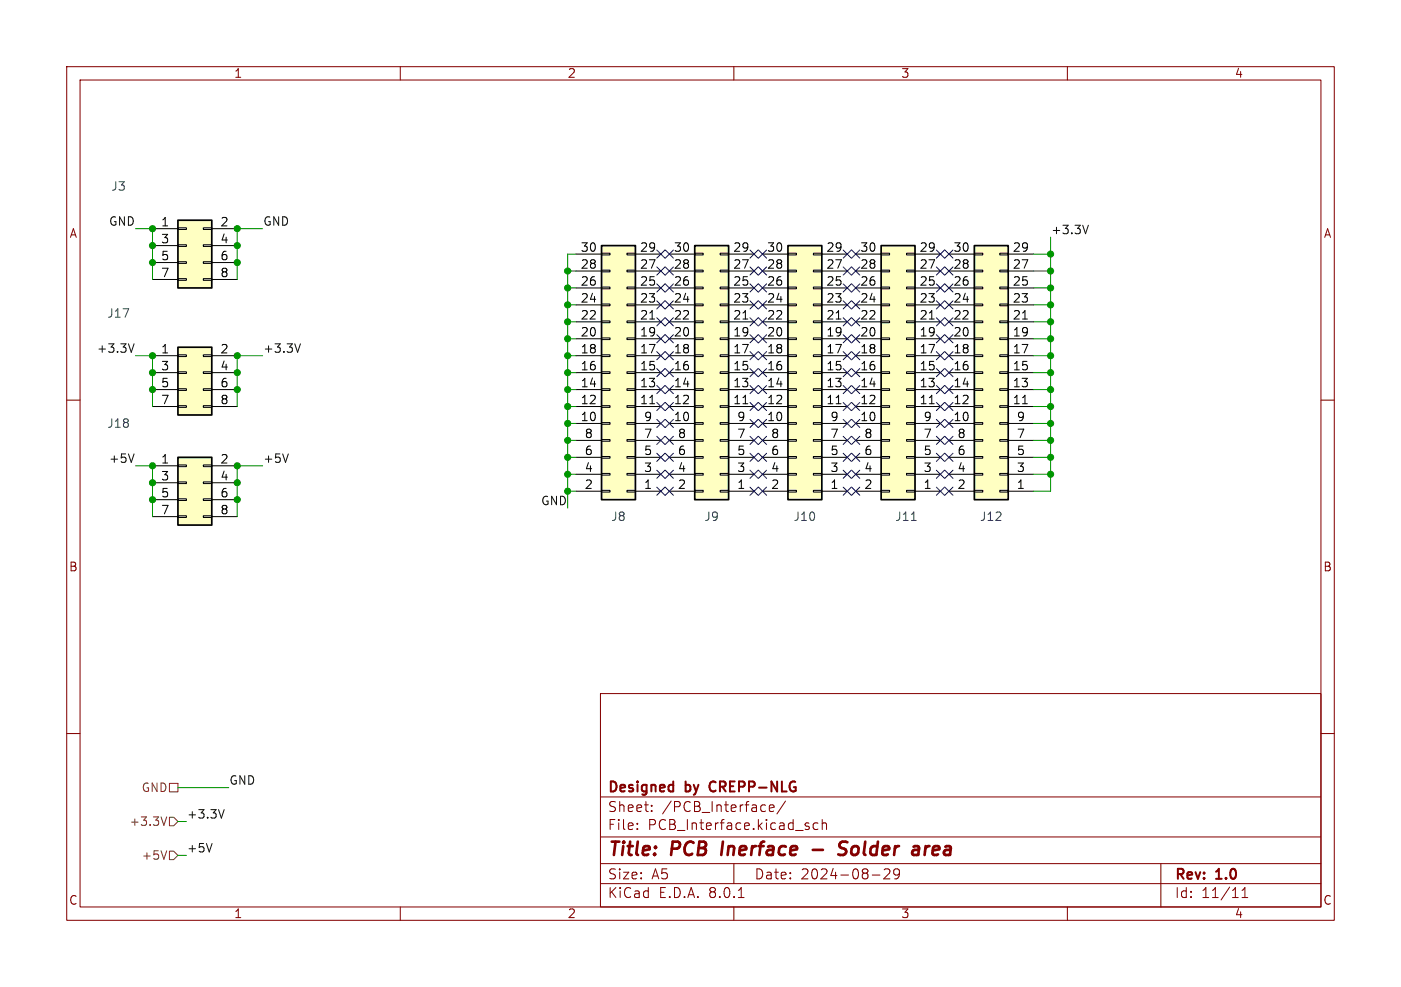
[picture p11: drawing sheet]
<svg xmlns="http://www.w3.org/2000/svg" width="210mm" height="148mm" viewBox="0 0 210 148" stroke-linecap="round" stroke-linejoin="round" font-family="sans-serif">
<g fill="none" stroke="#840000" stroke-width=".15">
<path d="M10 10h190v128h-190zM12 12h186v124h-186zM60 10v2M110 10v2M160 10v2M10 60h2M198 60h2M10 110h2M90 104h108v32h-108zM90 119.5h108M198 110h2M60 136v2"/>
<path d="M90 132.5h108M90 129.5h108M90 125.5h108M95.5 124.2v.2M95.5 123.5v.1M97.7 121.5v.2M97.7 120.8v.1M110 136v2M110 129.5v3M110.7 134.6h.8M114.6 120.7l.2 .1M114.8 121.6l-.2 .1"/>
<path d="M115.3 121.2l.7-.2v-.2l-.5-.1-.2 .2 .1 .7h.6M117.8 120.1l-1.3 1.9M121.1 123.9l.2 .2-.2 .3M121.1 123.4l.2 .1M122.6 123.5l-.4-.1-.3 .3v.4l.1 .2h.6M123.3 123.5a.37 .37 0 0 1 .6 .1v.8M123.3 122.9v1.5M130.8 131.2h1.1M132.5 130.4l.3-.1 .5 .1a.41 .41 0 0 1 0 .5l-.8 .9h.9M134.8 130.9l-.3 .3h-.2l-.3-.3v-.3l.1-.2 .4-.1 .3 .1a.99 .99 0 0 1-.4 1.4h-.3M160 136v2M174 129.5v6.5"/>
<path d="M186.2 134.6h.8M186.2 133.5l.4-.4v1.5"/>
</g>
<path d="M108.4 126.2l-.3 2M121.8 127.4h1.6M127 126.3a.85 .85 0 0 0-1 .1 .45 .45 0 0 0 .2 .8l.3 .1a.49 .49 0 0 1 .4 .5 .49 .49 0 0 1-.5 .4l-.7-.1M138.8 126.9l-.2 1.3M139.3 126.9a.59 .59 0 0 0-.6 .4" fill="none" stroke="#840000" stroke-width=".4"/>
<path d="M106.5 117.4l-.2 .4 .2 .7" fill="none" stroke="#840000" stroke-width=".3"/>
<path d="M26.7 33h5v10.2h-5z" fill="#ffffc2"/>
<g fill="none" stroke="#000" stroke-width=".15">
<path d="M22.9 34.3h3.8M22.9 36.8h3.8M22.9 39.4h3.8M26.7 39.2h1.2v.3h-1.2zM26.7 36.7h1.2v.3h-1.2zM26.7 34.2h1.2v.2h-1.2zM30.5 39.2h1.2v.3h-1.2zM30.5 36.7h1.2v.3h-1.2zM30.5 34.2h1.2v.2h-1.2zM31.7 34.3h3.9M31.7 36.8h3.9M31.7 39.4h3.9"/>
<path d="M22.9 41.9h3.8M26.7 41.8h1.2v.2h-1.2zM30.5 41.8h1.2v.2h-1.2zM31.7 41.9h3.9"/>
</g>
<path d="M26.7 33h5v10.2h-5z" fill="none" stroke="#000" stroke-width=".25"/>
<path d="M26.7 68.6h5v10.1h-5z" fill="#ffffc2"/>
<g fill="none" stroke="#000" stroke-width=".15">
<path d="M22.9 69.9h3.8M22.9 72.4h3.8M22.9 74.9h3.8M22.9 77.5h3.8M26.7 77.3h1.2v.3h-1.2zM26.7 74.8h1.2v.3h-1.2zM26.7 72.3h1.2v.2h-1.2zM26.7 69.7h1.2v.3h-1.2zM30.5 77.3h1.2v.3h-1.2zM30.5 74.8h1.2v.3h-1.2zM30.5 72.3h1.2v.2h-1.2zM30.5 69.7h1.2v.3h-1.2z"/>
<path d="M31.7 69.9h3.9M31.7 72.4h3.9M31.7 74.9h3.9M31.7 77.5h3.9"/>
</g>
<path d="M26.7 68.6h5v10.1h-5z" fill="none" stroke="#000" stroke-width=".25"/>
<path d="M104.1 36.8h5.1v38.1h-5.1z" fill="#ffffc2"/>
<g fill="none" stroke="#000" stroke-width=".15">
<path d="M100.3 38.1h3.8M104.1 38h1.3v.2h-1.3zM107.9 38h1.3v.2h-1.3zM109.2 38.1h3.8M100.3 58.4h3.8M100.3 55.9h3.8M100.3 53.3h3.8M100.3 50.8h3.8M100.3 48.3h3.8M100.3 45.7h3.8M100.3 43.2h3.8M100.3 40.6h3.8"/>
<path d="M104.1 40.5h1.3v.3h-1.3zM104.1 43.1h1.3v.2h-1.3zM104.1 45.6h1.3v.2h-1.3zM104.1 48.1h1.3v.3h-1.3zM104.1 50.7h1.3v.2h-1.3zM104.1 53.2h1.3v.3h-1.3zM104.1 55.8h1.3v.2h-1.3zM104.1 58.3h1.3v.2h-1.3zM107.9 40.5h1.3v.3h-1.3zM107.9 43.1h1.3v.2h-1.3zM107.9 45.6h1.3v.2h-1.3zM107.9 48.1h1.3v.3h-1.3z"/>
<path d="M107.9 50.7h1.3v.2h-1.3zM107.9 53.2h1.3v.3h-1.3zM107.9 55.8h1.3v.2h-1.3zM107.9 58.3h1.3v.2h-1.3zM109.2 58.4h3.8M109.2 55.9h3.8M109.2 53.3h3.8M109.2 50.8h3.8M109.2 48.3h3.8M109.2 45.7h3.8M109.2 43.2h3.8M109.2 40.6h3.8"/>
<path d="M111.4 47.8h.7M100.3 73.7h3.8M100.3 63.5h3.8M100.3 61h3.8M100.3 71.1h3.8M100.3 68.6h3.8M100.3 66h3.8M104.1 60.8h1.3v.3h-1.3zM104.1 63.4h1.3v.2h-1.3zM104.1 65.9h1.3v.3h-1.3zM104.1 68.5h1.3v.2h-1.3zM104.1 71h1.3v.2h-1.3z"/>
<path d="M104.1 73.5h1.3v.3h-1.3zM107.9 60.8h1.3v.3h-1.3zM107.9 63.4h1.3v.2h-1.3zM107.9 65.9h1.3v.3h-1.3zM107.9 68.5h1.3v.2h-1.3zM107.9 71h1.3v.2h-1.3zM107.9 73.5h1.3v.3h-1.3zM109.2 73.7h3.8M109.2 63.5h3.8M109.2 61h3.8M109.2 71.1h3.8M109.2 68.6h3.8"/>
<path d="M109.2 66h3.8M111.4 60.5h.7"/>
</g>
<path d="M104.1 36.8h5.1v38.1h-5.1z" fill="none" stroke="#000" stroke-width=".25"/>
<path d="M90.2 36.8h5v38.1h-5z" fill="#ffffc2"/>
<g fill="none" stroke="#000" stroke-width=".15">
<path d="M86.4 38.1h3.8M90.2 38h1.2v.2h-1.2zM94 38h1.2v.2h-1.2zM95.2 38.1h3.9M86.4 58.4h3.8M86.4 55.9h3.8M86.4 53.3h3.8M86.4 50.8h3.8M86.4 48.3h3.8M86.4 45.7h3.8M86.4 43.2h3.8M86.4 40.6h3.8"/>
<path d="M90.2 40.5h1.2v.3h-1.2zM90.2 43.1h1.2v.2h-1.2zM90.2 45.6h1.2v.2h-1.2zM90.2 48.1h1.2v.3h-1.2zM90.2 50.7h1.2v.2h-1.2zM90.2 53.2h1.2v.3h-1.2zM90.2 55.8h1.2v.2h-1.2zM90.2 58.3h1.2v.2h-1.2zM94 40.5h1.2v.3h-1.2zM94 43.1h1.2v.2h-1.2zM94 45.6h1.2v.2h-1.2zM94 48.1h1.2v.3h-1.2z"/>
<path d="M94 50.7h1.2v.2h-1.2zM94 53.2h1.2v.3h-1.2zM94 55.8h1.2v.2h-1.2zM94 58.3h1.2v.2h-1.2zM95.2 58.4h3.9M95.2 55.9h3.9M95.2 53.3h3.9M95.2 50.8h3.9M95.2 48.3h3.9M95.2 45.7h3.9M95.2 43.2h3.9M95.2 40.6h3.9"/>
<path d="M97.4 47.8h.7M86.4 73.7h3.8M86.4 63.5h3.8M86.4 61h3.8M86.4 71.1h3.8M86.4 68.6h3.8M86.4 66h3.8M90.2 60.8h1.2v.3h-1.2zM90.2 63.4h1.2v.2h-1.2zM90.2 65.9h1.2v.3h-1.2zM90.2 68.5h1.2v.2h-1.2zM90.2 71h1.2v.2h-1.2z"/>
<path d="M90.2 73.5h1.2v.3h-1.2zM94 60.8h1.2v.3h-1.2zM94 63.4h1.2v.2h-1.2zM94 65.9h1.2v.3h-1.2zM94 68.5h1.2v.2h-1.2zM94 71h1.2v.2h-1.2zM94 73.5h1.2v.3h-1.2zM95.2 73.7h3.9M95.2 63.5h3.9M95.2 61h3.9M95.2 71.1h3.9M95.2 68.6h3.9"/>
<path d="M95.2 66h3.9M97.4 60.5h.7"/>
</g>
<path d="M90.2 36.8h5v38.1h-5z" fill="none" stroke="#000" stroke-width=".25"/>
<path d="M118.1 36.8h5.1v38.1h-5.1z" fill="#ffffc2"/>
<g fill="none" stroke="#000" stroke-width=".15">
<path d="M114.3 38.1h3.8M118.1 38h1.3v.2h-1.3zM121.9 38h1.3v.2h-1.3zM123.2 38.1h3.8M114.3 58.4h3.8M114.3 55.9h3.8M114.3 53.3h3.8M114.3 50.8h3.8M114.3 48.3h3.8M114.3 45.7h3.8M114.3 43.2h3.8M114.3 40.6h3.8"/>
<path d="M118.1 40.5h1.3v.3h-1.3zM118.1 43.1h1.3v.2h-1.3zM118.1 45.6h1.3v.2h-1.3zM118.1 48.1h1.3v.3h-1.3zM118.1 50.7h1.3v.2h-1.3zM118.1 53.2h1.3v.3h-1.3zM118.1 55.8h1.3v.2h-1.3zM118.1 58.3h1.3v.2h-1.3zM121.9 40.5h1.3v.3h-1.3zM121.9 43.1h1.3v.2h-1.3zM121.9 45.6h1.3v.2h-1.3zM121.9 48.1h1.3v.3h-1.3z"/>
<path d="M121.9 50.7h1.3v.2h-1.3zM121.9 53.2h1.3v.3h-1.3zM121.9 55.8h1.3v.2h-1.3zM121.9 58.3h1.3v.2h-1.3zM123.2 58.4h3.8M123.2 55.9h3.8M123.2 53.3h3.8M123.2 50.8h3.8M123.2 48.3h3.8M123.2 45.7h3.8M123.2 43.2h3.8M123.2 40.6h3.8"/>
<path d="M125.3 47.8h.8M114.3 73.7h3.8M114.3 63.5h3.8M114.3 61h3.8M114.3 71.1h3.8M114.3 68.6h3.8M114.3 66h3.8M118.1 60.8h1.3v.3h-1.3zM118.1 63.4h1.3v.2h-1.3zM118.1 65.9h1.3v.3h-1.3zM118.1 68.5h1.3v.2h-1.3zM118.1 71h1.3v.2h-1.3z"/>
<path d="M118.1 73.5h1.3v.3h-1.3zM121.9 60.8h1.3v.3h-1.3zM121.9 63.4h1.3v.2h-1.3zM121.9 65.9h1.3v.3h-1.3zM121.9 68.5h1.3v.2h-1.3zM121.9 71h1.3v.2h-1.3zM121.9 73.5h1.3v.3h-1.3zM123.2 73.7h3.8M123.2 63.5h3.8M123.2 61h3.8M123.2 71.1h3.8M123.2 68.6h3.8"/>
<path d="M123.2 66h3.8M125.3 60.5h.8"/>
</g>
<path d="M118.1 36.8h5.1v38.1h-5.1z" fill="none" stroke="#000" stroke-width=".25"/>
<path d="M146 36.8h5.1v38.1h-5.1z" fill="#ffffc2"/>
<g fill="none" stroke="#000" stroke-width=".15">
<path d="M142.2 38.1h3.8M146 38h1.3v.2h-1.3zM149.9 38h1.2v.2h-1.2zM151.1 38.1h3.8M142.2 58.4h3.8M142.2 55.9h3.8M142.2 53.3h3.8M142.2 50.8h3.8M142.2 48.3h3.8M142.2 45.7h3.8M142.2 43.2h3.8M142.2 40.6h3.8"/>
<path d="M146 40.5h1.3v.3h-1.3zM146 43.1h1.3v.2h-1.3zM146 45.6h1.3v.2h-1.3zM146 48.1h1.3v.3h-1.3zM146 50.7h1.3v.2h-1.3zM146 53.2h1.3v.3h-1.3zM146 55.8h1.3v.2h-1.3zM146 58.3h1.3v.2h-1.3zM149.9 40.5h1.2v.3h-1.2zM149.9 43.1h1.2v.2h-1.2zM149.9 45.6h1.2v.2h-1.2zM149.9 48.1h1.2v.3h-1.2z"/>
<path d="M149.9 50.7h1.2v.2h-1.2zM149.9 53.2h1.2v.3h-1.2zM149.9 55.8h1.2v.2h-1.2zM149.9 58.3h1.2v.2h-1.2zM151.1 58.4h3.8M151.1 55.9h3.8M151.1 53.3h3.8M151.1 50.8h3.8M151.1 48.3h3.8M151.1 45.7h3.8M151.1 43.2h3.8M151.1 40.6h3.8"/>
<path d="M153.3 47.8h.7M142.2 73.7h3.8M142.2 63.5h3.8M142.2 61h3.8M142.2 71.1h3.8M142.2 68.6h3.8M142.2 66h3.8M146 60.8h1.3v.3h-1.3zM146 63.4h1.3v.2h-1.3zM146 65.9h1.3v.3h-1.3zM146 68.5h1.3v.2h-1.3zM146 71h1.3v.2h-1.3z"/>
<path d="M146 73.5h1.3v.3h-1.3zM149.9 60.8h1.2v.3h-1.2zM149.9 63.4h1.2v.2h-1.2zM149.9 65.9h1.2v.3h-1.2zM149.9 68.5h1.2v.2h-1.2zM149.9 71h1.2v.2h-1.2zM149.9 73.5h1.2v.3h-1.2zM151.1 73.7h3.8M151.1 63.5h3.8M151.1 61h3.8M151.1 71.1h3.8M151.1 68.6h3.8"/>
<path d="M151.1 66h3.8M153.3 60.5h.7"/>
</g>
<path d="M146 36.8h5.1v38.1h-5.1z" fill="none" stroke="#000" stroke-width=".25"/>
<path d="M132.1 36.8h5.1v38.1h-5.1z" fill="#ffffc2"/>
<g fill="none" stroke="#000" stroke-width=".15">
<path d="M128.3 38.1h3.8M132.1 38h1.2v.2h-1.2zM135.9 38h1.3v.2h-1.3zM137.2 38.1h3.8M128.3 58.4h3.8M128.3 55.9h3.8M128.3 53.3h3.8M128.3 50.8h3.8M128.3 48.3h3.8M128.3 45.7h3.8M128.3 43.2h3.8M128.3 40.6h3.8"/>
<path d="M132.1 40.5h1.2v.3h-1.2zM132.1 43.1h1.2v.2h-1.2zM132.1 45.6h1.2v.2h-1.2zM132.1 48.1h1.2v.3h-1.2zM132.1 50.7h1.2v.2h-1.2zM132.1 53.2h1.2v.3h-1.2zM132.1 55.8h1.2v.2h-1.2zM132.1 58.3h1.2v.2h-1.2zM135.9 40.5h1.3v.3h-1.3zM135.9 43.1h1.3v.2h-1.3zM135.9 45.6h1.3v.2h-1.3zM135.9 48.1h1.3v.3h-1.3z"/>
<path d="M135.9 50.7h1.3v.2h-1.3zM135.9 53.2h1.3v.3h-1.3zM135.9 55.8h1.3v.2h-1.3zM135.9 58.3h1.3v.2h-1.3zM137.2 58.4h3.8M137.2 55.9h3.8M137.2 53.3h3.8M137.2 50.8h3.8M137.2 48.3h3.8M137.2 45.7h3.8M137.2 43.2h3.8M137.2 40.6h3.8"/>
<path d="M139.3 47.8h.7M128.3 73.7h3.8M128.3 63.5h3.8M128.3 61h3.8M128.3 71.1h3.8M128.3 68.6h3.8M128.3 66h3.8M132.1 60.8h1.2v.3h-1.2zM132.1 63.4h1.2v.2h-1.2zM132.1 65.9h1.2v.3h-1.2zM132.1 68.5h1.2v.2h-1.2zM132.1 71h1.2v.2h-1.2z"/>
<path d="M132.1 73.5h1.2v.3h-1.2zM135.9 60.8h1.3v.3h-1.3zM135.9 63.4h1.3v.2h-1.3zM135.9 65.9h1.3v.3h-1.3zM135.9 68.5h1.3v.2h-1.3zM135.9 71h1.3v.2h-1.3zM135.9 73.5h1.3v.3h-1.3zM137.2 73.7h3.8M137.2 63.5h3.8M137.2 61h3.8M137.2 71.1h3.8M137.2 68.6h3.8"/>
<path d="M137.2 66h3.8M139.3 60.5h.7"/>
</g>
<path d="M132.1 36.8h5.1v38.1h-5.1z" fill="none" stroke="#000" stroke-width=".25"/>
<path d="M136.6 78h.7" fill="none" stroke="#006464" stroke-width=".15"/>
<path d="M26.7 52.1h5v10.1h-5z" fill="#ffffc2"/>
<g fill="none" stroke="#000" stroke-width=".15">
<path d="M22.9 53.3h3.8M22.9 55.9h3.8M22.9 58.4h3.8M26.7 58.3h1.2v.2h-1.2zM26.7 55.8h1.2v.2h-1.2zM26.7 53.2h1.2v.3h-1.2zM30.5 58.3h1.2v.2h-1.2zM30.5 55.8h1.2v.2h-1.2zM30.5 53.2h1.2v.3h-1.2zM31.7 53.3h3.9M31.7 55.9h3.9M31.7 58.4h3.9"/>
<path d="M22.9 61h3.8M26.7 60.8h1.2v.3h-1.2zM30.5 60.8h1.2v.3h-1.2zM31.7 61h3.9"/>
</g>
<path d="M26.7 52.1h5v10.1h-5z" fill="none" stroke="#000" stroke-width=".25"/>
<path d="M25.4 117.5h1.3v1.2h-1.3zM25 122.5l-.4 1.3M25 127.6l-.4 1.2M25.4 122.6h.6l.7 .6-.7 .6h-.6zM25.4 127.6h.6l.7 .7-.7 .6h-.6z" fill="none" stroke="#725600" stroke-width=".15"/>
<path d="M163.1 33.8l-.4 1.2M20.1 51.6l-.4 1.2M45 51.6l-.4 1.2M20.1 68.1l-.4 1.2M43.2 68.1l-.4 1.2M31.8 126.5l-.4 1.3M33.6 121.4l-.4 1.3" fill="none" stroke="#0f0f0f" stroke-width=".15"/>
<g fill="none" stroke="#009600" stroke-width=".15">
<path d="M20.3 34.3h2.6v7.6M39.4 34.3h-3.8v7.6M86.4 38.1h-1.3v38.1M154.9 38.1h2.6M157.5 35.6v38.1h-2.6M20.3 53.3h2.6v7.7M39.4 53.3h-3.8v7.7M85.1 55.9h1.3M85.1 58.4h1.3M85.1 40.6h1.3M85.1 48.3h1.3M85.1 45.7h1.3"/>
<path d="M85.1 43.2h1.3M85.1 53.3h1.3M85.1 50.8h1.3M154.9 55.9h2.6M154.9 58.4h2.6M154.9 40.6h2.6M154.9 48.3h2.6M154.9 45.7h2.6M154.9 43.2h2.6M154.9 53.3h2.6M154.9 50.8h2.6M20.3 69.9h2.6v7.6"/>
<path d="M39.4 69.9h-3.8v7.6M85.1 61h1.3M85.1 63.5h1.3M85.1 71.1h1.3M85.1 68.6h1.3M85.1 66h1.3M85.1 73.7h1.3M154.9 61h2.6M154.9 63.5h2.6M154.9 71.1h2.6M154.9 68.6h2.6M154.9 66h2.6"/>
<path d="M26.7 118.1h7.6M26.7 128.3h1.2M26.7 123.2h1.2"/>
</g>
<g fill="none" stroke="#000084" stroke-width=".15">
<path d="M98.5 37.5l1.2 1.2M99.7 37.5l-1.2 1.2M99.7 37.5l1.2 1.2M100.9 37.5l-1.2 1.2M112.4 37.5l1.2 1.2M113.6 37.5l-1.2 1.2M113.7 37.5l1.2 1.2M114.9 37.5l-1.2 1.2M126.4 37.5l1.2 1.2M127.6 37.5l-1.2 1.2M127.7 37.5l1.2 1.2M128.9 37.5l-1.2 1.2"/>
<path d="M140.4 37.5l1.2 1.2M141.6 37.5l-1.2 1.2M141.6 37.5l1.2 1.2M142.8 37.5l-1.2 1.2M98.5 45.1l1.2 1.2M98.5 47.7l1.2 1.2M98.5 42.6l1.2 1.2M98.5 40l1.2 1.2M98.5 57.8l1.2 1.2M98.5 52.7l1.2 1.2M98.5 55.3l1.2 1.2M98.5 50.2l1.2 1.2"/>
<path d="M99.7 45.1l-1.2 1.2M99.7 47.7l-1.2 1.2M99.7 42.6l-1.2 1.2M99.7 40l-1.2 1.2M99.7 57.8l-1.2 1.2M99.7 52.7l-1.2 1.2M99.7 55.3l-1.2 1.2M99.7 50.2l-1.2 1.2M99.7 47.7l1.2 1.2M99.7 42.6l1.2 1.2M99.7 40l1.2 1.2M99.7 45.1l1.2 1.2"/>
<path d="M99.7 55.3l1.2 1.2M99.7 50.2l1.2 1.2M99.7 52.7l1.2 1.2M99.7 57.8l1.2 1.2M100.9 47.7l-1.2 1.2M100.9 42.6l-1.2 1.2M100.9 40l-1.2 1.2M100.9 45.1l-1.2 1.2M100.9 57.8l-1.2 1.2M100.9 55.3l-1.2 1.2M100.9 50.2l-1.2 1.2M100.9 52.7l-1.2 1.2"/>
<path d="M112.4 52.7l1.2 1.2M112.4 45.1l1.2 1.2M112.4 47.7l1.2 1.2M112.4 50.2l1.2 1.2M112.4 55.3l1.2 1.2M112.4 42.6l1.2 1.2M112.4 40l1.2 1.2M112.4 57.8l1.2 1.2M113.6 57.8l-1.2 1.2M113.6 55.3l-1.2 1.2M113.6 52.7l-1.2 1.2M113.6 45.1l-1.2 1.2"/>
<path d="M113.6 47.7l-1.2 1.2M113.6 50.2l-1.2 1.2M113.6 42.6l-1.2 1.2M113.6 40l-1.2 1.2M113.7 50.2l1.2 1.2M113.7 45.1l1.2 1.2M113.7 47.7l1.2 1.2M113.7 55.3l1.2 1.2M113.7 52.7l1.2 1.2M113.7 42.6l1.2 1.2M113.7 40l1.2 1.2M113.7 57.8l1.2 1.2"/>
<path d="M114.9 50.2l-1.2 1.2M114.9 57.8l-1.2 1.2M114.9 55.3l-1.2 1.2M114.9 45.1l-1.2 1.2M114.9 47.7l-1.2 1.2M114.9 42.6l-1.2 1.2M114.9 40l-1.2 1.2M114.9 52.7l-1.2 1.2M126.4 40l1.2 1.2M126.4 45.1l1.2 1.2M126.4 42.6l1.2 1.2M126.4 47.7l1.2 1.2"/>
<path d="M126.4 50.2l1.2 1.2M126.4 52.7l1.2 1.2M126.4 55.3l1.2 1.2M126.4 57.8l1.2 1.2M127.6 40l-1.2 1.2M127.6 45.1l-1.2 1.2M127.6 42.6l-1.2 1.2M127.6 55.3l-1.2 1.2M127.6 57.8l-1.2 1.2M127.6 47.7l-1.2 1.2M127.6 50.2l-1.2 1.2M127.6 52.7l-1.2 1.2"/>
<path d="M127.7 45.1l1.2 1.2M127.7 42.6l1.2 1.2M127.7 40l1.2 1.2M127.7 47.7l1.2 1.2M127.7 52.7l1.2 1.2M127.7 55.3l1.2 1.2M127.7 57.8l1.2 1.2M127.7 50.2l1.2 1.2M128.9 45.1l-1.2 1.2M128.9 42.6l-1.2 1.2M128.9 40l-1.2 1.2M128.9 57.8l-1.2 1.2"/>
<path d="M128.9 50.2l-1.2 1.2M128.9 47.7l-1.2 1.2M128.9 52.7l-1.2 1.2M128.9 55.3l-1.2 1.2M140.4 45.1l1.2 1.2M140.4 47.7l1.2 1.2M140.4 50.2l1.2 1.2M140.4 40l1.2 1.2M140.4 52.7l1.2 1.2M140.4 42.6l1.2 1.2M140.4 57.8l1.2 1.2M140.4 55.3l1.2 1.2"/>
<path d="M141.6 45.1l-1.2 1.2M141.6 40l-1.2 1.2M141.6 47.7l-1.2 1.2M141.6 50.2l-1.2 1.2M141.6 52.7l-1.2 1.2M141.6 42.6l-1.2 1.2M141.6 55.3l-1.2 1.2M141.6 57.8l-1.2 1.2M141.6 45.1l1.2 1.2M141.6 40l1.2 1.2M141.6 42.6l1.2 1.2M141.6 47.7l1.2 1.2"/>
<path d="M141.6 50.2l1.2 1.2M141.6 55.3l1.2 1.2M141.6 57.8l1.2 1.2M141.6 52.7l1.2 1.2M142.8 45.1l-1.2 1.2M142.8 40l-1.2 1.2M142.8 42.6l-1.2 1.2M142.8 50.2l-1.2 1.2M142.8 47.7l-1.2 1.2M142.8 52.7l-1.2 1.2M142.8 55.3l-1.2 1.2M142.8 57.8l-1.2 1.2"/>
<path d="M98.5 70.5l1.2 1.2M98.5 60.4l1.2 1.2M98.5 62.9l1.2 1.2M98.5 68l1.2 1.2M98.5 65.4l1.2 1.2M98.5 73.1l1.2 1.2M99.7 73.1l-1.2 1.2M99.7 70.5l-1.2 1.2M99.7 60.4l-1.2 1.2M99.7 62.9l-1.2 1.2M99.7 68l-1.2 1.2M99.7 65.4l-1.2 1.2"/>
<path d="M99.7 68l1.2 1.2M99.7 65.4l1.2 1.2M99.7 70.5l1.2 1.2M99.7 60.4l1.2 1.2M99.7 62.9l1.2 1.2M99.7 73.1l1.2 1.2M100.9 73.1l-1.2 1.2M100.9 70.5l-1.2 1.2M100.9 68l-1.2 1.2M100.9 65.4l-1.2 1.2M100.9 60.4l-1.2 1.2M100.9 62.9l-1.2 1.2"/>
<path d="M112.4 68l1.2 1.2M112.4 65.4l1.2 1.2M112.4 70.5l1.2 1.2M112.4 73.1l1.2 1.2M112.4 60.4l1.2 1.2M112.4 62.9l1.2 1.2M113.6 60.4l-1.2 1.2M113.6 73.1l-1.2 1.2M113.6 65.4l-1.2 1.2M113.6 62.9l-1.2 1.2M113.6 68l-1.2 1.2M113.6 70.5l-1.2 1.2"/>
<path d="M113.7 73.1l1.2 1.2M113.7 70.5l1.2 1.2M113.7 65.4l1.2 1.2M113.7 68l1.2 1.2M113.7 60.4l1.2 1.2M113.7 62.9l1.2 1.2M114.9 73.1l-1.2 1.2M114.9 68l-1.2 1.2M114.9 70.5l-1.2 1.2M114.9 60.4l-1.2 1.2M114.9 62.9l-1.2 1.2M114.9 65.4l-1.2 1.2"/>
<path d="M126.4 65.4l1.2 1.2M126.4 73.1l1.2 1.2M126.4 68l1.2 1.2M126.4 70.5l1.2 1.2M126.4 62.9l1.2 1.2M126.4 60.4l1.2 1.2M127.6 60.4l-1.2 1.2M127.6 65.4l-1.2 1.2M127.6 62.9l-1.2 1.2M127.6 73.1l-1.2 1.2M127.6 68l-1.2 1.2M127.6 70.5l-1.2 1.2"/>
<path d="M127.7 70.5l1.2 1.2M127.7 73.1l1.2 1.2M127.7 68l1.2 1.2M127.7 65.4l1.2 1.2M127.7 60.4l1.2 1.2M127.7 62.9l1.2 1.2M128.9 60.4l-1.2 1.2M128.9 62.9l-1.2 1.2M128.9 65.4l-1.2 1.2M128.9 70.5l-1.2 1.2M128.9 73.1l-1.2 1.2M128.9 68l-1.2 1.2"/>
<path d="M140.4 70.5l1.2 1.2M140.4 68l1.2 1.2M140.4 73.1l1.2 1.2M140.4 60.4l1.2 1.2M140.4 65.4l1.2 1.2M140.4 62.9l1.2 1.2M141.6 70.5l-1.2 1.2M141.6 68l-1.2 1.2M141.6 73.1l-1.2 1.2M141.6 60.4l-1.2 1.2M141.6 65.4l-1.2 1.2M141.6 62.9l-1.2 1.2"/>
<path d="M141.6 68l1.2 1.2M141.6 73.1l1.2 1.2M141.6 70.5l1.2 1.2M141.6 60.4l1.2 1.2M141.6 62.9l1.2 1.2M141.6 65.4l1.2 1.2M142.8 68l-1.2 1.2M142.8 73.1l-1.2 1.2M142.8 70.5l-1.2 1.2M142.8 60.4l-1.2 1.2M142.8 62.9l-1.2 1.2M142.8 65.4l-1.2 1.2"/>
</g>
<g fill="#009600" stroke="#009600" stroke-width=".15">
<circle cx="157.5" cy="40.6" r=".46"/>
<circle cx="157.5" cy="43.2" r=".46"/>
<circle cx="157.5" cy="53.3" r=".46"/>
<circle cx="157.5" cy="50.8" r=".46"/>
<circle cx="157.5" cy="48.3" r=".46"/>
<circle cx="157.5" cy="45.7" r=".46"/>
<circle cx="157.5" cy="38.1" r=".46"/>
<circle cx="35.6" cy="58.4" r=".46"/>
<circle cx="35.6" cy="53.3" r=".46"/>
<circle cx="35.6" cy="55.9" r=".46"/>
<circle cx="22.9" cy="58.4" r=".46"/>
<circle cx="22.9" cy="69.9" r=".46"/>
<circle cx="22.9" cy="72.4" r=".46"/>
<circle cx="35.6" cy="69.9" r=".46"/>
<circle cx="35.6" cy="72.4" r=".46"/>
<circle cx="35.6" cy="74.9" r=".46"/>
<circle cx="22.9" cy="55.9" r=".46"/>
<circle cx="22.9" cy="53.3" r=".46"/>
<circle cx="22.9" cy="74.9" r=".46"/>
<circle cx="85.1" cy="53.3" r=".46"/>
<circle cx="85.1" cy="50.8" r=".46"/>
<circle cx="85.1" cy="55.9" r=".46"/>
<circle cx="157.5" cy="55.9" r=".46"/>
<circle cx="157.5" cy="66" r=".46"/>
<circle cx="157.5" cy="68.6" r=".46"/>
<circle cx="157.5" cy="63.5" r=".46"/>
<circle cx="157.5" cy="71.1" r=".46"/>
<circle cx="157.5" cy="58.4" r=".46"/>
<circle cx="157.5" cy="61" r=".46"/>
<circle cx="35.6" cy="36.8" r=".46"/>
<circle cx="35.6" cy="34.3" r=".46"/>
<circle cx="85.1" cy="68.6" r=".46"/>
<circle cx="85.1" cy="66" r=".46"/>
<circle cx="85.1" cy="71.1" r=".46"/>
<circle cx="85.1" cy="61" r=".46"/>
<circle cx="85.1" cy="63.5" r=".46"/>
<circle cx="85.1" cy="58.4" r=".46"/>
<circle cx="22.9" cy="34.3" r=".46"/>
<circle cx="22.9" cy="36.8" r=".46"/>
<circle cx="85.1" cy="73.7" r=".46"/>
<circle cx="35.6" cy="39.4" r=".46"/>
<circle cx="22.9" cy="39.4" r=".46"/>
<circle cx="85.1" cy="48.3" r=".46"/>
<circle cx="85.1" cy="45.7" r=".46"/>
<circle cx="85.1" cy="40.6" r=".46"/>
<circle cx="85.1" cy="43.2" r=".46"/>
</g>
<g font-size="2.8" fill="#840000">
<text x="91" y="128.9">Title:</text>
<text x="100.7" y="128.9">PCB</text>
<text x="109" y="128.9">Inerface</text>
<text x="128.2" y="128.9">Solder</text>
<text x="140.1" y="128.9">area</text>
</g>
<g font-size="2.1" fill="#840000">
<text x="91" y="119.2">Designed</text>
<text x="102.8" y="119.2">by</text>
<text x="107.1" y="119.2">CREPP-NLG</text>
<text x="91" y="124.7">File:</text>
<text x="91" y="122">Sheet:</text>
<text x="97.1" y="124.7">PCB_Interface.kicad_sch</text>
<text x="99.2" y="122">/PCB_Interface/</text>
<text x="91" y="134.9">KiCad</text>
<text x="91" y="132.1">Size:</text>
<text x="97.7" y="132.1">A5</text>
<text x="98.7" y="134.9">E.D.A.</text>
<text x="106.3" y="134.9">8.0.1</text>
<text x="113" y="132.1">Date:</text>
<text x="120" y="132.1">2024-08-29</text>
<text x="176" y="132.3">Rev:</text>
<text x="176" y="134.9">Id:</text>
<text x="180.1" y="134.9">11/11</text>
<text x="182.4" y="132.3">1.0</text>
</g>
<g font-size="1.8" fill="#840000">
<text x="35" y="11.9">1</text>
<text x="85" y="11.9">2</text>
<text x="135" y="11.9">3</text>
<text x="185" y="11.9">4</text>
<text x="10.3" y="35.9">A</text>
<text x="198.4" y="35.9">A</text>
<text x="10.3" y="85.9">B</text>
<text x="198.3" y="85.9">B</text>
<text x="10.3" y="135.9">C</text>
<text x="35" y="137.9">1</text>
<text x="85" y="137.9">2</text>
<text x="135" y="137.9">3</text>
<text x="185" y="137.9">4</text>
<text x="198.3" y="135.9">C</text>
</g>
<g font-size="1.8" fill="#006464">
<text x="16.6" y="28.8">J3</text>
<text x="16" y="47.9">J17</text>
<text x="16" y="64.4">J18</text>
<text x="91.5" y="78.3">J8</text>
<text x="105.5" y="78.3">J9</text>
<text x="118.9" y="78.3">J10</text>
<text x="134.1" y="78.3">J11</text>
<text x="146.8" y="78.3">J12</text>
</g>
<g font-size="1.8" fill="#0f0f0f">
<text x="16.2" y="33.9">GND</text>
<text x="39.4" y="33.9">GND</text>
<text x="157.5" y="35.2">+3.3V</text>
<text x="14.4" y="53">+3.3V</text>
<text x="39.4" y="53">+3.3V</text>
<text x="16.2" y="69.5">+5V</text>
<text x="39.4" y="69.5">+5V</text>
<text x="81" y="75.9">GND</text>
<text x="34.3" y="117.8">GND</text>
<text x="27.9" y="122.8">+3.3V</text>
<text x="27.9" y="127.9">+5V</text>
</g>
<g font-size="1.8">
<text x="24.1" y="34">1</text>
<text x="32.9" y="34">2</text>
<text x="24.1" y="36.6">3</text>
<text x="24.1" y="39.1">5</text>
<text x="24.1" y="41.7">7</text>
<text x="32.9" y="36.6">4</text>
<text x="32.9" y="39.1">6</text>
<text x="32.9" y="41.7">8</text>
<text x="87" y="40.4">28</text>
<text x="87" y="37.8">30</text>
<text x="95.8" y="40.4">27</text>
<text x="95.8" y="37.8">29</text>
<text x="100.9" y="40.4">28</text>
<text x="100.9" y="37.8">30</text>
<text x="109.8" y="40.4">27</text>
<text x="109.8" y="37.8">29</text>
<text x="114.9" y="40.4">28</text>
<text x="114.9" y="37.8">30</text>
<text x="123.8" y="40.4">27</text>
<text x="123.8" y="37.8">29</text>
<text x="128.9" y="40.4">28</text>
<text x="128.9" y="37.8">30</text>
<text x="137.8" y="40.4">27</text>
<text x="137.8" y="37.8">29</text>
<text x="142.8" y="40.4">28</text>
<text x="142.8" y="37.8">30</text>
<text x="151.7" y="40.4">27</text>
<text x="151.7" y="37.8">29</text>
<text x="87" y="45.5">24</text>
<text x="87" y="42.9">26</text>
<text x="95.8" y="45.5">23</text>
<text x="95.8" y="42.9">25</text>
<text x="100.9" y="45.5">24</text>
<text x="100.9" y="42.9">26</text>
<text x="109.8" y="45.5">23</text>
<text x="109.8" y="42.9">25</text>
<text x="114.9" y="45.5">24</text>
<text x="114.9" y="42.9">26</text>
<text x="123.8" y="45.5">23</text>
<text x="123.8" y="42.9">25</text>
<text x="128.9" y="45.5">24</text>
<text x="128.9" y="42.9">26</text>
<text x="137.8" y="45.5">23</text>
<text x="137.8" y="42.9">25</text>
<text x="142.8" y="45.5">24</text>
<text x="142.8" y="42.9">26</text>
<text x="151.7" y="45.5">23</text>
<text x="151.7" y="42.9">25</text>
<text x="24.1" y="53.1">1</text>
<text x="32.9" y="53.1">2</text>
<text x="87" y="53.1">18</text>
<text x="87" y="50.5">20</text>
<text x="87" y="48">22</text>
<text x="95.8" y="53.1">17</text>
<text x="95.8" y="50.5">19</text>
<text x="95.8" y="48">21</text>
<text x="100.9" y="53.1">18</text>
<text x="100.9" y="50.5">20</text>
<text x="100.9" y="48">22</text>
<text x="109.8" y="53.1">17</text>
<text x="109.8" y="50.5">19</text>
<text x="109.8" y="48">21</text>
<text x="114.9" y="53.1">18</text>
<text x="114.9" y="50.5">20</text>
<text x="114.9" y="48">22</text>
<text x="123.8" y="53.1">17</text>
<text x="123.8" y="50.5">19</text>
<text x="123.8" y="48">21</text>
<text x="128.9" y="53.1">18</text>
<text x="128.9" y="50.5">20</text>
<text x="128.9" y="48">22</text>
<text x="137.8" y="53.1">17</text>
<text x="137.8" y="50.5">19</text>
<text x="137.8" y="48">21</text>
<text x="142.8" y="53.1">18</text>
<text x="142.8" y="50.5">20</text>
<text x="142.8" y="48">22</text>
<text x="151.7" y="53.1">17</text>
<text x="151.7" y="50.5">19</text>
<text x="151.7" y="48">21</text>
<text x="24.1" y="55.6">3</text>
<text x="24.1" y="58.2">5</text>
<text x="32.9" y="55.6">4</text>
<text x="32.9" y="58.2">6</text>
<text x="87" y="58.2">14</text>
<text x="87" y="55.6">16</text>
<text x="95.8" y="58.2">13</text>
<text x="95.8" y="55.6">15</text>
<text x="100.9" y="58.2">14</text>
<text x="100.9" y="55.6">16</text>
<text x="109.8" y="58.2">13</text>
<text x="109.8" y="55.6">15</text>
<text x="114.9" y="58.2">14</text>
<text x="114.9" y="55.6">16</text>
<text x="123.8" y="58.2">13</text>
<text x="123.8" y="55.6">15</text>
<text x="128.9" y="58.2">14</text>
<text x="128.9" y="55.6">16</text>
<text x="137.8" y="58.2">13</text>
<text x="137.8" y="55.6">15</text>
<text x="142.8" y="58.2">14</text>
<text x="142.8" y="55.6">16</text>
<text x="151.7" y="58.2">13</text>
<text x="151.7" y="55.6">15</text>
<text x="24.1" y="60.7">7</text>
<text x="32.9" y="60.7">8</text>
<text x="87" y="63.2">10</text>
<text x="87" y="60.7">12</text>
<text x="87.6" y="65.8">8</text>
<text x="95.8" y="60.7">11</text>
<text x="96.4" y="65.8">7</text>
<text x="96.4" y="63.2">9</text>
<text x="100.9" y="63.2">10</text>
<text x="100.9" y="60.7">12</text>
<text x="101.5" y="65.8">8</text>
<text x="109.8" y="60.7">11</text>
<text x="110.4" y="65.8">7</text>
<text x="110.4" y="63.2">9</text>
<text x="114.9" y="63.2">10</text>
<text x="114.9" y="60.7">12</text>
<text x="115.5" y="65.8">8</text>
<text x="123.8" y="60.7">11</text>
<text x="124.4" y="65.8">7</text>
<text x="124.4" y="63.2">9</text>
<text x="128.9" y="63.2">10</text>
<text x="128.9" y="60.7">12</text>
<text x="129.5" y="65.8">8</text>
<text x="137.8" y="60.7">11</text>
<text x="138.4" y="65.8">7</text>
<text x="138.4" y="63.2">9</text>
<text x="142.8" y="63.2">10</text>
<text x="142.8" y="60.7">12</text>
<text x="143.4" y="65.8">8</text>
<text x="151.7" y="60.7">11</text>
<text x="152.3" y="65.8">7</text>
<text x="152.3" y="63.2">9</text>
<text x="24.1" y="69.6">1</text>
<text x="32.9" y="69.6">2</text>
<text x="87.6" y="70.9">4</text>
<text x="87.6" y="68.3">6</text>
<text x="96.4" y="70.9">3</text>
<text x="96.4" y="68.3">5</text>
<text x="101.5" y="70.9">4</text>
<text x="101.5" y="68.3">6</text>
<text x="110.4" y="70.9">3</text>
<text x="110.4" y="68.3">5</text>
<text x="115.5" y="70.9">4</text>
<text x="115.5" y="68.3">6</text>
<text x="124.4" y="70.9">3</text>
<text x="124.4" y="68.3">5</text>
<text x="129.5" y="70.9">4</text>
<text x="129.5" y="68.3">6</text>
<text x="138.4" y="70.9">3</text>
<text x="138.4" y="68.3">5</text>
<text x="143.4" y="70.9">4</text>
<text x="143.4" y="68.3">6</text>
<text x="152.3" y="70.9">3</text>
<text x="152.3" y="68.3">5</text>
<text x="24.1" y="72.1">3</text>
<text x="24.1" y="74.7">5</text>
<text x="24.1" y="77.2">7</text>
<text x="32.9" y="72.1">4</text>
<text x="32.9" y="74.7">6</text>
<text x="32.9" y="77.2">8</text>
<text x="87.6" y="73.4">2</text>
<text x="96.4" y="73.4">1</text>
<text x="101.5" y="73.4">2</text>
<text x="110.4" y="73.4">1</text>
<text x="115.5" y="73.4">2</text>
<text x="124.4" y="73.4">1</text>
<text x="129.5" y="73.4">2</text>
<text x="138.4" y="73.4">1</text>
<text x="143.4" y="73.4">2</text>
<text x="152.3" y="73.4">1</text>
</g>
<g font-size="1.8" fill="#725600">
<text x="21.1" y="119">GND</text>
<text x="19.3" y="124.1">+3.3V</text>
<text x="21.1" y="129.1">+5V</text>
</g>
</svg>
